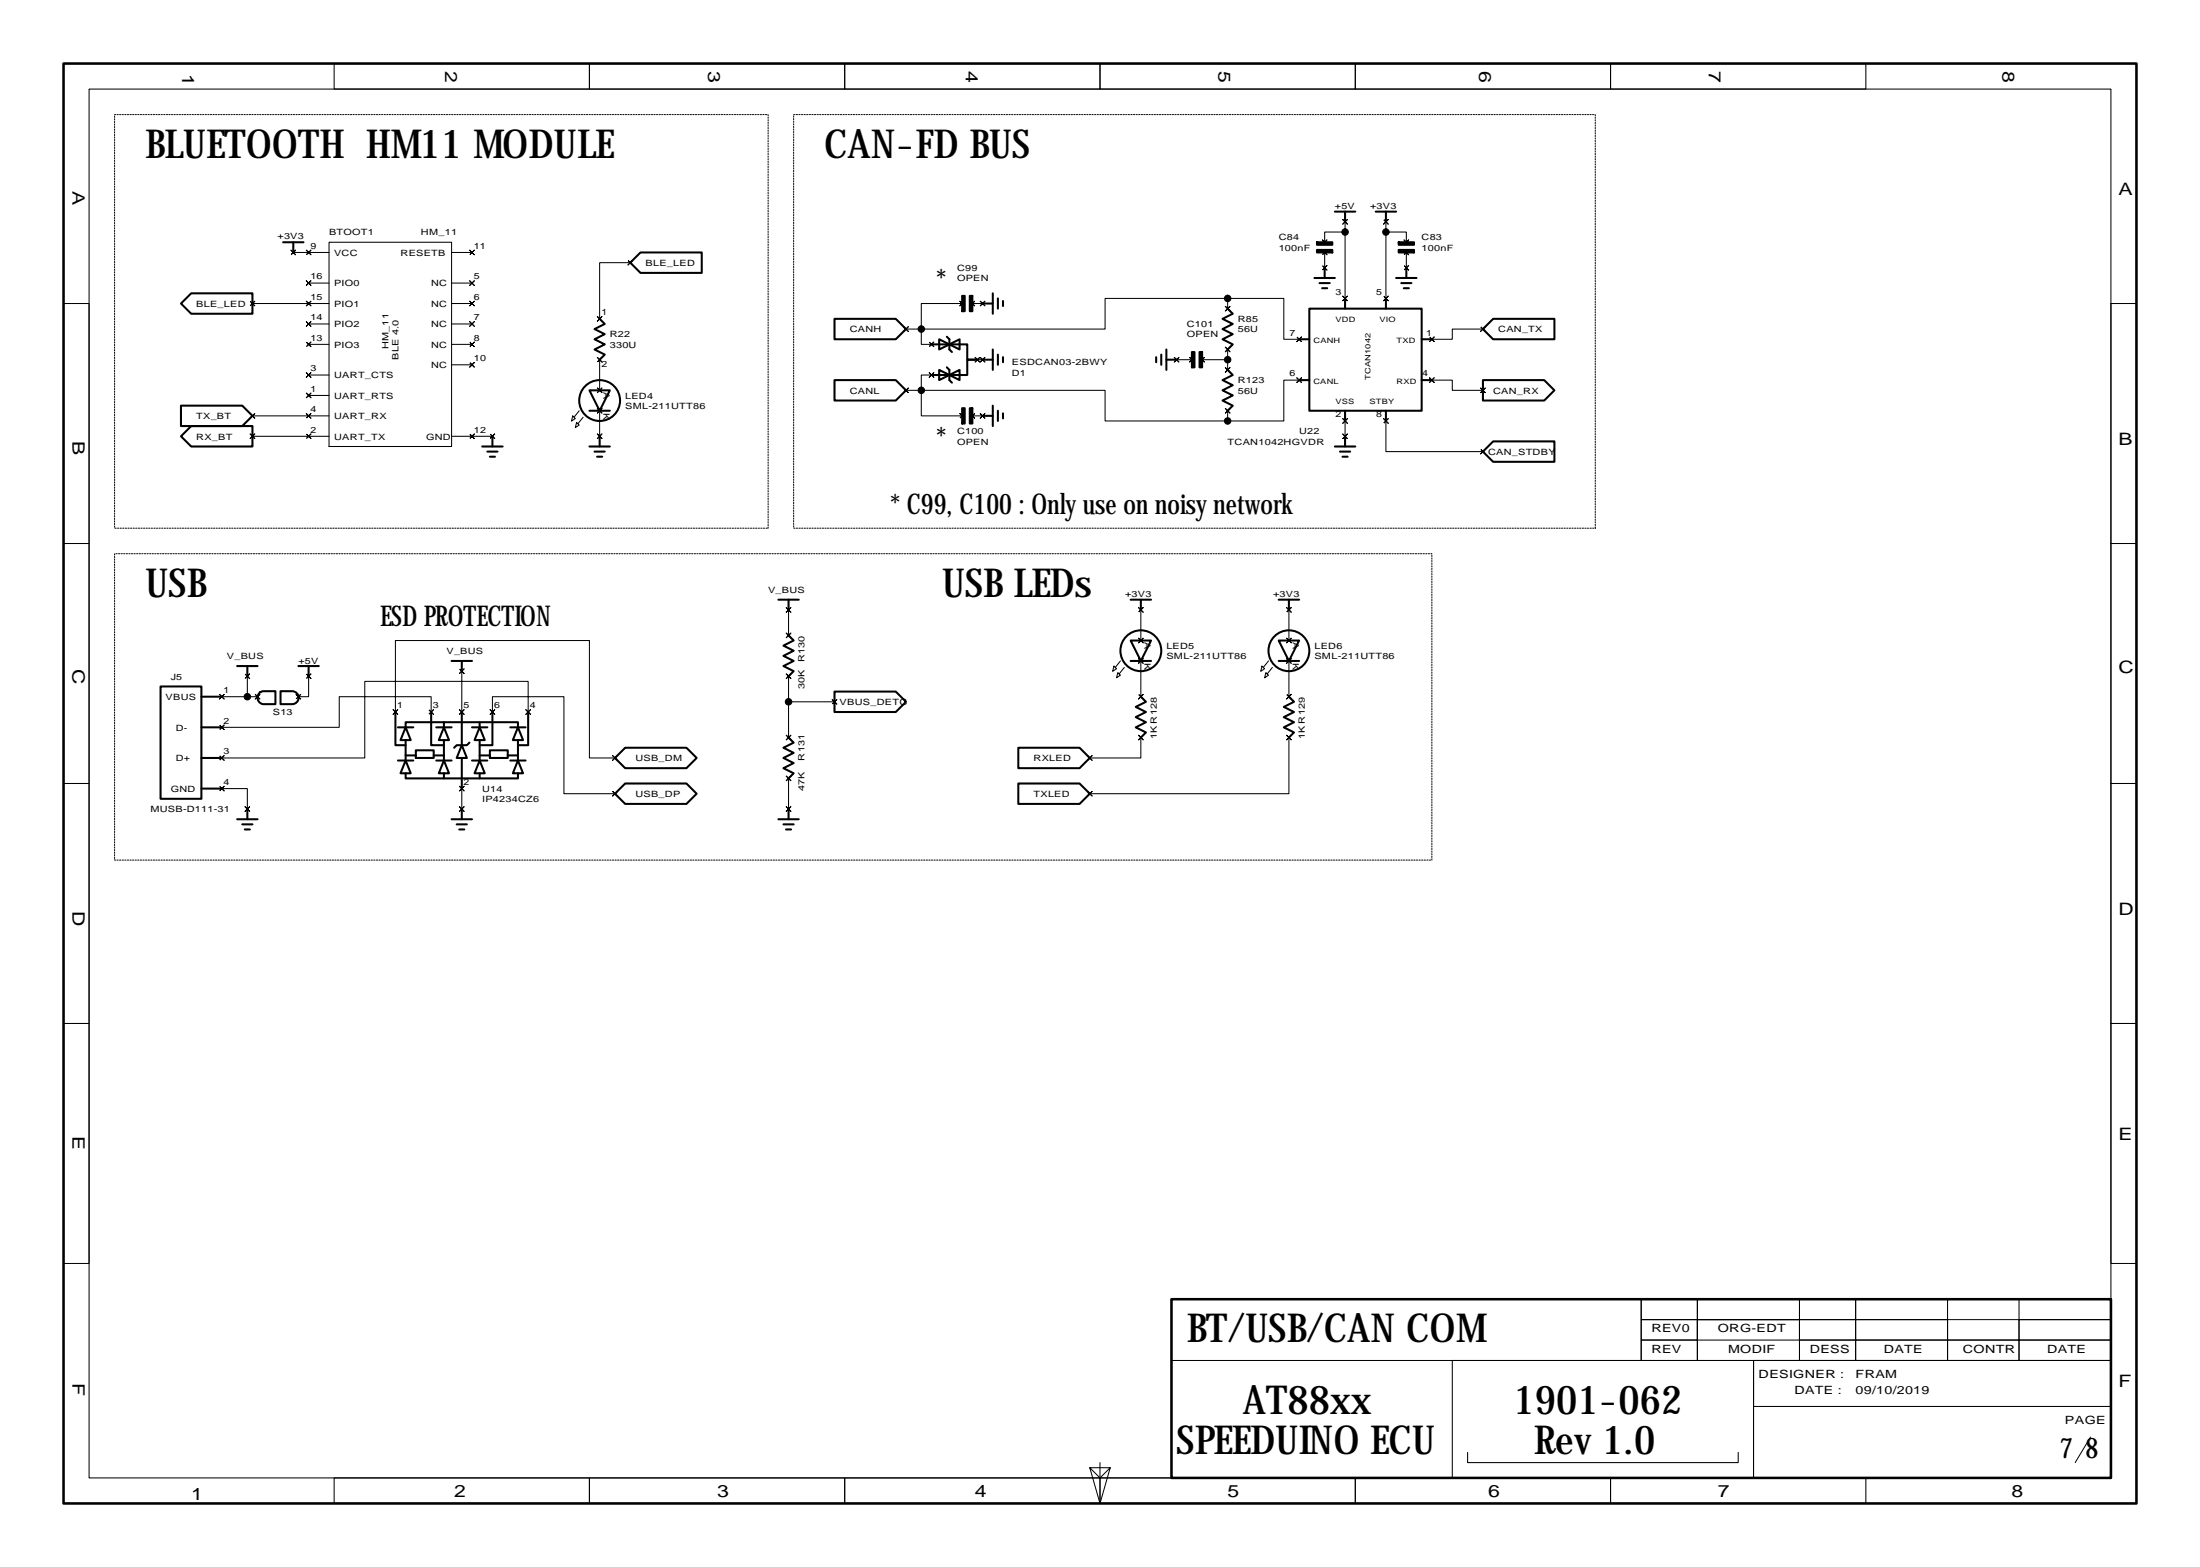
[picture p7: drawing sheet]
<svg xmlns="http://www.w3.org/2000/svg" width="431mm" height="307mm" viewBox="0 0 431 307" stroke-linecap="round" stroke-linejoin="round" font-family="sans-serif">
<g fill="none" stroke="#000" stroke-width=".2">
<path d="M17.4 17.4h396v272h-396zM65.4 12.4h50v5h-50zM115.4 12.4h50v5h-50zM165.4 12.4h50v5h-50zM215.4 12.4h50v5h-50zM265.4 12.4h50v5h-50zM315.4 12.4h50v5h-50zM12.4 59.4h5v47h-5zM49 59l.4 .4 .5-.4-.5 .4 .5 .5-.5-.5-.4 .5 .4-.5zM49.4 59.4h15M57 49l.4 .4 .5-.4-.5 .4 .5 .5-.5-.5-.4 .5 .4-.5zM57.4 49.4h7"/>
<path d="M60 49l.4 .4 .5-.4-.5 .4 .5 .5-.5-.5-.4 .5 .4-.5zM60 59l.4 .4 .5-.4-.5 .4 .5 .5-.5-.5-.4 .5 .4-.5zM60 55l.4 .4 .5-.4-.5 .4 .5 .5-.5-.5-.4 .5 .4-.5zM60.4 55.4h4M64.4 47.4h24v40h-24zM88.4 59.4h4M88.4 49.4h4M88.4 55.4h4M92 55l.4 .4 .5-.4-.5 .4 .5 .5-.5-.5-.4 .5 .4-.5zM92 59l.4 .4 .5-.4-.5 .4 .5 .5-.5-.5-.4 .5 .4-.5zM92 49l.4 .4 .5-.4-.5 .4 .5 .5-.5-.5-.4 .5 .4-.5zM123 51l.4 .4 .5-.4-.5 .4 .5 .5-.5-.5-.4 .5 .4-.5z"/>
<path d="M123.4 51.4h-6v11M188 59l.4 .4 .5-.4-.5 .4 .5 .5-.5-.5-.4 .5 .4-.5zM188.4 59.4h-8v5M190 59l.4 .4 .5-.4-.5 .4 .5 .5-.5-.5-.4 .5 .4-.5zM190.4 59.4h2M192 59l.4 .4 .5-.4-.5 .4 .5 .5-.5-.5-.4 .5 .4-.5zM240 60l.4 .4 .5-.4-.5 .4 .5 .5-.5-.5-.4 .5 .4-.5zM240.4 58.4h-24v6h-36M240.4 58.4h11v8h3M240.4 58.4v2M259 52l.4 .4 .5-.4-.5 .4 .5 .5-.5-.5-.4 .5 .4-.5zM259 47l.4 .4 .5-.4-.5 .4 .5 .5-.5-.5-.4 .5 .4-.5z"/>
<path d="M259 49l.4 .4 .5-.4-.5 .4 .5 .5-.5-.5-.4 .5 .4-.5zM259.4 49.4v3M263 43l.4 .4 .5-.4-.5 .4 .5 .5-.5-.5-.4 .5 .4-.5zM263 58l.4 .4 .5-.4-.5 .4 .5 .5-.5-.5-.4 .5 .4-.5zM263.4 45.4h-4v2M263.4 43.4v15M271 43l.4 .4 .5-.4-.5 .4 .5 .5-.5-.5-.4 .5 .4-.5zM271 58l.4 .4 .5-.4-.5 .4 .5 .5-.5-.5-.4 .5 .4-.5zM271.4 45.4h4v2M271.4 43.4v15M275 52l.4 .4 .5-.4-.5 .4 .5 .5-.5-.5-.4 .5 .4-.5zM275 47l.4 .4 .5-.4-.5 .4 .5 .5-.5-.5-.4 .5 .4-.5z"/>
<path d="M275 49l.4 .4 .5-.4-.5 .4 .5 .5-.5-.5-.4 .5 .4-.5zM275.4 49.4v3M413.4 59.4h5v47h-5zM60 77l.4 .4 .5-.4-.5 .4 .5 .5-.5-.5-.4 .5 .4-.5zM60 73l.4 .4 .5-.4-.5 .4 .5 .5-.5-.5-.4 .5 .4-.5zM60 67l.4 .4 .5-.4-.5 .4 .5 .5-.5-.5-.4 .5 .4-.5zM60 63l.4 .4 .5-.4-.5 .4 .5 .5-.5-.5-.4 .5 .4-.5zM60.4 63.4h4M60.4 67.4h4M60.4 73.4h4M60.4 77.4h4M88.4 71.4h4"/>
<path d="M88.4 63.4h4M88.4 67.4h4M92 63l.4 .4 .5-.4-.5 .4 .5 .5-.5-.5-.4 .5 .4-.5zM92 67l.4 .4 .5-.4-.5 .4 .5 .5-.5-.5-.4 .5 .4-.5zM92 71l.4 .4 .5-.4-.5 .4 .5 .5-.5-.5-.4 .5 .4-.5zM117 62l.4 .4 .5-.4-.5 .4 .5 .5-.5-.5-.4 .5 .4-.5zM117 70l.4 .4 .5-.4-.5 .4 .5 .5-.5-.5-.4 .5 .4-.5zM117 80l.4 .4 .5-.4-.5 .4 .5 .5-.5-.5-.4 .5 .4-.5zM117 76l.4 .4 .5-.4-.5 .4 .5 .5-.5-.5-.4 .5 .4-.5zM117.4 70.4v6M177 64l.4 .4 .5-.4-.5 .4 .5 .5-.5-.5-.4 .5 .4-.5zM177 76l.4 .4 .5-.4-.5 .4 .5 .5-.5-.5-.4 .5 .4-.5z"/>
<path d="M177.4 64.4h3M177.4 76.4h3M180.4 76.4v5h8M180.4 64.4v3h2M180.4 76.4h36v6h24M182 73l.4 .4 .5-.4-.5 .4 .5 .5-.5-.5-.4 .5 .4-.5zM182 67l.4 .4 .5-.4-.5 .4 .5 .5-.5-.5-.4 .5 .4-.5zM182.4 73.4h-2v3M191 70l.4 .4 .5-.4-.5 .4 .5 .5-.5-.5-.4 .5 .4-.5zM191.4 70.4h1M192 70l.4 .4 .5-.4-.5 .4 .5 .5-.5-.5-.4 .5 .4-.5zM230 70l.4 .4 .5-.4-.5 .4 .5 .5-.5-.5-.4 .5 .4-.5z"/>
<path d="M230.4 70.4h3M233 70l.4 .4 .5-.4-.5 .4 .5 .5-.5-.5-.4 .5 .4-.5zM235 70l.4 .4 .5-.4-.5 .4 .5 .5-.5-.5-.4 .5 .4-.5zM235.4 70.4h5M240 72l.4 .4 .5-.4-.5 .4 .5 .5-.5-.5-.4 .5 .4-.5zM240 80l.4 .4 .5-.4-.5 .4 .5 .5-.5-.5-.4 .5 .4-.5zM240 68l.4 .4 .5-.4-.5 .4 .5 .5-.5-.5-.4 .5 .4-.5zM240.4 68.4v4M254 74l.4 .4 .5-.4-.5 .4 .5 .5-.5-.5-.4 .5 .4-.5zM254 66l.4 .4 .5-.4-.5 .4 .5 .5-.5-.5-.4 .5 .4-.5zM254.4 74.4h-3v8h-11M280 66l.4 .4 .5-.4-.5 .4 .5 .5-.5-.5-.4 .5 .4-.5z"/>
<path d="M280 74l.4 .4 .5-.4-.5 .4 .5 .5-.5-.5-.4 .5 .4-.5zM280.4 74.4h4v2h6M290 64l.4 .4 .5-.4-.5 .4 .5 .5-.5-.5-.4 .5 .4-.5zM290 76l.4 .4 .5-.4-.5 .4 .5 .5-.5-.5-.4 .5 .4-.5zM290.4 64.4h-6v2h-4M49 85l.4 .4 .5-.4-.5 .4 .5 .5-.5-.5-.4 .5 .4-.5zM49 81l.4 .4 .5-.4-.5 .4 .5 .5-.5-.5-.4 .5 .4-.5zM49.4 81.4h15M49.4 85.4h15M60 85l.4 .4 .5-.4-.5 .4 .5 .5-.5-.5-.4 .5 .4-.5zM60 81l.4 .4 .5-.4-.5 .4 .5 .5-.5-.5-.4 .5 .4-.5zM88.4 85.4h8"/>
<path d="M92 85l.4 .4 .5-.4-.5 .4 .5 .5-.5-.5-.4 .5 .4-.5zM96 85l.4 .4 .5-.4-.5 .4 .5 .5-.5-.5-.4 .5 .4-.5zM112.2 81.5l.5 .5-.8 .5zM112.9 82.7l.5 .5-.7 .5zM113.4 80.4l-1 1.3M114.2 81.7l-1 1.3M117 85l.4 .4 .5-.4-.5 .4 .5 .5-.5-.5-.4 .5 .4-.5zM117.4 80.4v5M188 81l.4 .4 .5-.4-.5 .4 .5 .5-.5-.5-.4 .5 .4-.5zM190 81l.4 .4 .5-.4-.5 .4 .5 .5-.5-.5-.4 .5 .4-.5zM190.4 81.4h2M192 81l.4 .4 .5-.4-.5 .4 .5 .5-.5-.5-.4 .5 .4-.5z"/>
<path d="M240.4 80.4v2M263 85l.4 .4 .5-.4-.5 .4 .5 .5-.5-.5-.4 .5 .4-.5zM263 82l.4 .4 .5-.4-.5 .4 .5 .5-.5-.5-.4 .5 .4-.5zM263.4 82.4v3M271 82l.4 .4 .5-.4-.5 .4 .5 .5-.5-.5-.4 .5 .4-.5zM271.4 82.4v6h19M290 88l.4 .4 .5-.4-.5 .4 .5 .5-.5-.5-.4 .5 .4-.5zM12.4 106.4h5v47h-5zM154 119l.4 .4 .5-.4-.5 .4 .5 .5-.5-.5-.4 .5 .4-.5zM154.4 119.4v5M223 119l.4 .4 .5-.4-.5 .4 .5 .5-.5-.5-.4 .5 .4-.5zM223.4 119.4v6"/>
<path d="M252 119l.4 .4 .5-.4-.5 .4 .5 .5-.5-.5-.4 .5 .4-.5zM252.4 119.4v6M413.4 106.4h5v47h-5zM43 136l.4 .4 .5-.4-.5 .4 .5 .5-.5-.5-.4 .5 .4-.5zM48 132l.4 .4 .5-.4-.5 .4 .5 .5-.5-.5-.4 .5 .4-.5zM48.4 132.4v4h-5M48.4 136.4h2M50 136l.4 .4 .5-.4-.5 .4 .5 .5-.5-.5-.4 .5 .4-.5zM58 136l.4 .4 .5-.4-.5 .4 .5 .5-.5-.5-.4 .5 .4-.5zM60 132l.4 .4 .5-.4-.5 .4 .5 .5-.5-.5-.4 .5 .4-.5zM60.4 132.4v4h-2M77 139l.4 .4 .5-.4-.5 .4 .5 .5-.5-.5-.4 .5 .4-.5z"/>
<path d="M77.4 139.4v-14h38v23h5M84 139l.4 .4 .5-.4-.5 .4 .5 .5-.5-.5-.4 .5 .4-.5zM84.4 139.4v-3h-18v6h-23M90 131l.4 .4 .5-.4-.5 .4 .5 .5-.5-.5-.4 .5 .4-.5zM90 139l.4 .4 .5-.4-.5 .4 .5 .5-.5-.5-.4 .5 .4-.5zM90.4 131.4v8M96 139l.4 .4 .5-.4-.5 .4 .5 .5-.5-.5-.4 .5 .4-.5zM96.4 139.4v-3h14v19h10M103 139l.4 .4 .5-.4-.5 .4 .5 .5-.5-.5-.4 .5 .4-.5zM103.4 139.4v-6h-32v15h-28M154 124l.4 .4 .5-.4-.5 .4 .5 .5-.5-.5-.4 .5 .4-.5zM154 132l.4 .4 .5-.4-.5 .4 .5 .5-.5-.5-.4 .5 .4-.5z"/>
<path d="M154.4 132.4v12M154.4 137.4h9M163 137l.4 .4 .5-.4-.5 .4 .5 .5-.5-.5-.4 .5 .4-.5zM218.2 130.5l.5 .5-.8 .5zM218.9 131.7l.5 .5-.7 .5zM219.4 129.4l-1 1.3M220.2 130.7l-1 1.3M223 136l.4 .4 .5-.4-.5 .4 .5 .5-.5-.5-.4 .5 .4-.5zM223 129l.4 .4 .5-.4-.5 .4 .5 .5-.5-.5-.4 .5 .4-.5zM223 125l.4 .4 .5-.4-.5 .4 .5 .5-.5-.5-.4 .5 .4-.5zM223.4 129.4v7M247.2 130.5l.5 .5-.8 .5z"/>
<path d="M247.9 131.7l.5 .5-.7 .5zM248.4 129.4l-1 1.3M249.2 130.7l-1 1.3M252 136l.4 .4 .5-.4-.5 .4 .5 .5-.5-.5-.4 .5 .4-.5zM252 129l.4 .4 .5-.4-.5 .4 .5 .5-.5-.5-.4 .5 .4-.5zM252 125l.4 .4 .5-.4-.5 .4 .5 .5-.5-.5-.4 .5 .4-.5zM252.4 129.4v7M12.4 153.4h5v47h-5zM43 142l.4 .4 .5-.4-.5 .4 .5 .5-.5-.5-.4 .5 .4-.5zM43 148l.4 .4 .5-.4-.5 .4 .5 .5-.5-.5-.4 .5 .4-.5zM43 154l.4 .4 .5-.4-.5 .4 .5 .5-.5-.5-.4 .5 .4-.5zM43.4 154.4h5v4"/>
<path d="M48 158l.4 .4 .5-.4-.5 .4 .5 .5-.5-.5-.4 .5 .4-.5zM90 158l.4 .4 .5-.4-.5 .4 .5 .5-.5-.5-.4 .5 .4-.5zM90 154l.4 .4 .5-.4-.5 .4 .5 .5-.5-.5-.4 .5 .4-.5zM90.4 154.4v4M120 155l.4 .4 .5-.4-.5 .4 .5 .5-.5-.5-.4 .5 .4-.5zM120 148l.4 .4 .5-.4-.5 .4 .5 .5-.5-.5-.4 .5 .4-.5zM154 158l.4 .4 .5-.4-.5 .4 .5 .5-.5-.5-.4 .5 .4-.5zM154 144l.4 .4 .5-.4-.5 .4 .5 .5-.5-.5-.4 .5 .4-.5zM154 152l.4 .4 .5-.4-.5 .4 .5 .5-.5-.5-.4 .5 .4-.5zM154.4 152.4v6M213 155l.4 .4 .5-.4-.5 .4 .5 .5-.5-.5-.4 .5 .4-.5zM213 148l.4 .4 .5-.4-.5 .4 .5 .5-.5-.5-.4 .5 .4-.5z"/>
<path d="M223 144l.4 .4 .5-.4-.5 .4 .5 .5-.5-.5-.4 .5 .4-.5zM223.4 144.4v4h-10M252 144l.4 .4 .5-.4-.5 .4 .5 .5-.5-.5-.4 .5 .4-.5zM252.4 144.4v11h-39M413.4 153.4h5v47h-5zM12.4 200.4h5v47h-5zM413.4 200.4h5v47h-5zM229.4 254.4h92v12h-92zM321.4 258.4h11v4h-11zM321.4 254.4h11v4h-11zM321.4 254.4h11zM332.4 258.4h20v8h-20z"/>
<path d="M332.4 258.4h20v4h-20zM332.4 254.4h20v4h-20zM332.4 254.4h20zM352.4 258.4h11v4h-11zM352.4 254.4h11v4h-11zM352.4 254.4h11zM363.4 254.4h18v4h-18zM363.4 258.4h18v4h-18zM363.4 254.4h18zM381.4 258.4h14v4h-14zM381.4 254.4h14zM395.4 254.4h18z"/>
<path d="M395.4 258.4h18v4h-18zM395.4 254.4h18v4h-18zM284.4 266.4h59v23h-59zM321.4 262.4h11v4h-11zM343.4 266.4h70v9h-70zM343.4 266.4h70v23h-70zM343.4 266.4h70zM352.4 262.4h11v4h-11zM363.4 262.4h18v4h-18zM381.4 262.4h14v4h-14zM395.4 262.4h18v4h-18zM65.4 289.4h50v5h-50z"/>
<path d="M115.4 289.4h50v5h-50zM165.4 289.4h50v5h-50zM213.4 287.4l2 7 2-7h-4l2 2 2-2M215.4 289.4h50v5h-50zM215.4 286.4v3M265.4 289.4h50v5h-50zM287.4 284.4v2h53v-2M315.4 289.4h50v5h-50zM409.4 281.4l-3 5"/>
</g>
<path d="M22.4 22.4h128v81h-128zM155.4 22.4h157v81h-157zM22.4 108.4h258v60h-258z" fill="none" stroke="#000" stroke-width=".2" stroke-dasharray=".3 .3"/>
<g fill="#000" stroke="#000" stroke-width=".2">
<circle cx="240.4" cy="58.4" r=".64"/>
<circle cx="263.4" cy="45.4" r=".64"/>
<circle cx="271.4" cy="45.4" r=".64"/>
<circle cx="180.4" cy="76.4" r=".64"/>
<circle cx="180.4" cy="64.4" r=".64"/>
<circle cx="240.4" cy="70.4" r=".64"/>
<circle cx="240.4" cy="82.4" r=".64"/>
<circle cx="48.4" cy="136.4" r=".64"/>
<circle cx="154.4" cy="137.4" r=".64"/>
</g>
<path d="M12.4 12.4h406v282h-406zM229.4 254.4h184v35h-184z" fill="none" stroke="#000" stroke-width=".5"/>
<g fill="none" stroke="#000" stroke-width=".4">
<path d="M35.4 59.4l2-2h12v4h-12zM55.4 47.4h4M57.4 47.4v2M125.4 49.4h12v4h-12l-2-2zM192.4 59.4h2M194.4 57.4v4M195.4 58.4v2M196.4 58.9v1M257.4 54.4h4M258.4 55.4h2M258.9 56.4h1M259.4 52.4v2"/>
<path d="M261.4 41.4h4M263.4 41.4v2M263.4 58.4v2M269.4 41.4h4M271.4 41.4v2M271.4 58.4v2M273.4 54.4h4M274.4 55.4h2M274.9 56.4h1M275.4 52.4v2M35.4 79.4h12l2 2-2 2h-12zM115.4 76.4h4l-2 4z"/>
<path d="M117.4 62.4l1 1-2 1 2 1-2 1 2 1-2 1 2 1-1 1M163.4 62.4h12l2 2-2 2h-12zM163.4 74.4h12l2 2-2 2h-12zM182.4 67.4h7v3h1.5M183.9 72.4l2 1-2 1zM183.9 66.4l2 1-2 1zM185.4 65.9l.5 .5v2l.5 .5M185.4 71.9l.5 .5v2l.5 .5M185.9 73.4l2-1v2zM185.9 67.4l2-1v2zM191.4 70.4h-2v3h-7M192.4 70.4h2"/>
<path d="M194.4 68.4v4M194.4 79.4v4M195.4 69.4v2M196.4 69.9v1M226.4 69.9v1M227.4 69.4v2M228.4 70.4h2M228.4 68.4v4M240.4 72.4l1 1-2 1 2 1-2 1 2 1-2 1 2 1-1 1M240.4 60.4l1 1-2 1 2 1-2 1 2 1-2 1 2 1-1 1M254.4 66.4h2M254.4 74.4h2"/>
<path d="M256.4 60.4h22v20h-22zM278.4 66.4h2M278.4 74.4h2M290.4 64.4l2-2h12v4h-12zM290.4 74.4h12l2 2-2 2h-12zM35.4 85.4l2-2h12v4h-12zM94.4 87.4h4M95.4 88.4h2M95.9 89.4h1M96.4 85.4v2M115.4 87.4h4M115.4 80.4h4"/>
<path d="M116.4 88.4h2M116.9 89.4h1M117.4 85.4v2M192.4 81.4h2M195.4 80.4v2M196.4 80.9v1M261.4 87.4h4M262.4 88.4h2M262.9 89.4h1M263.4 80.4v2M263.4 85.4v2M271.4 80.4v2"/>
<path d="M290.4 88.4l2-2h12v4h-12zM152.4 117.4h4M154.4 117.4v2M221.4 117.4h4M223.4 117.4v2M250.4 117.4h4M252.4 117.4v2M31.4 134.4h8v22h-8zM39.4 136.4h4M46.4 130.4h4M48.4 130.4v2M50.8 135.7l.7-.3h2.4v2.5h-2.4a1.29 1.29 0 0 1-.7-2.2z"/>
<path d="M54.9 135.4h2.3a1.27 1.27 0 0 1 1.3 1.2 1.27 1.27 0 0 1-1.3 1.3h-2.3zM58.4 130.4h4M60.4 130.4v2M77.4 139.4v6.5h2M84.4 139.4v6.5h2.5M88.4 129.4h4M90.4 129.4v2M90.4 139.4v6.5M96.4 139.4v6.5h-2.5M103.4 139.4v6.5h-2M154.4 124.4l1 1-2 1 2 1-2 1 2 1-2 1 2 1-1 1M163.4 135.4h12l2 2-2 2h-12z"/>
<path d="M221.4 125.4h4l-2 4zM221.4 129.4h4M223.4 136.4l1 1-2 1 2 1-2 1 2 1-2 1 2 1-1 1M250.4 125.4h4l-2 4zM250.4 129.4h4M252.4 136.4l1 1-2 1 2 1-2 1 2 1-2 1 2 1-1 1M39.4 142.4h4M39.4 148.4h4M39.4 154.4h4M48.4 158.4v2M77.9 142.4h3M77.9 148.9h3"/>
<path d="M79.4 142.4l1 2.5h-2zM79.4 148.9l1 2.5h-2zM79.4 142.4v-1h22v1M79.4 151.4v1h22v-1M79.4 147.9h2M79.4 144.9v4M81.4 146.9h3.5v1.5h-3.5zM84.9 147.9h2M85.4 142.4h3M85.4 148.9h3M86.9 148.9l1 2.5h-2zM86.9 142.4l1 2.5h-2z"/>
<path d="M86.9 141.4v1M86.9 144.9v4M86.9 151.4v1M90.4 145.9l1 2.5h-2zM90.4 148.4v6M90.4 158.4v2M91.9 145.4l-.5 .5h-2l-.5 .5M92.4 142.4h3M92.4 148.9h3M93.9 148.9l1 2.5h-2zM93.9 142.4l1 2.5h-2zM93.9 147.9h2"/>
<path d="M93.9 141.4v1M93.9 144.9v4M93.9 151.4v1M95.9 146.9h3.5v1.5h-3.5zM99.4 147.9h2M99.9 142.4h3M99.9 148.9h3M101.4 148.9l1 2.5h-2zM101.4 142.4l1 2.5h-2zM101.4 144.9v4M120.4 155.4l2-2h12l2 2-2 2h-12zM120.4 148.4l2-2h12l2 2-2 2h-12z"/>
<path d="M154.4 144.4l1 1-2 1 2 1-2 1 2 1-2 1 2 1-1 1M154.4 158.4v2M199.4 153.4h12l2 2-2 2h-12zM199.4 146.4h12l2 2-2 2h-12zM46.4 160.4h4M47.4 161.4h2M47.9 162.4h1M88.4 160.4h4M89.4 161.4h2M89.9 162.4h1M152.4 160.4h4M153.4 161.4h2"/>
<path d="M153.9 162.4h1"/>
<circle cx="117.4" cy="78.4" r="4"/>
<circle cx="223.4" cy="127.4" r="4"/>
<circle cx="252.4" cy="127.4" r="4"/>
</g>
<g fill="#000" stroke="#000" stroke-width=".4">
<path d="M189.9 57.9h.5v3h-.5z" fill-rule="evenodd"/>
<path d="M257.9 47.4h3v.5h-3z" fill-rule="evenodd"/>
<path d="M257.9 48.9h3v.5h-3z" fill-rule="evenodd"/>
<path d="M273.9 47.4h3v.5h-3z" fill-rule="evenodd"/>
<path d="M273.9 48.9h3v.5h-3z" fill-rule="evenodd"/>
<path d="M188.4 57.9h.5v3h-.5z" fill-rule="evenodd"/>
<path d="M189.9 79.9h.5v3h-.5z" fill-rule="evenodd"/>
<path d="M233.4 68.9h.5v3h-.5z" fill-rule="evenodd"/>
<path d="M234.9 68.9h.5v3h-.5z" fill-rule="evenodd"/>
<path d="M188.4 79.9h.5v3h-.5z" fill-rule="evenodd"/>
</g>
<g font-size="7.8">
<text x="28.4" y="30.8">BLUETOOTH HM11 MODULE</text>
<text x="161.4" y="30.8">CAN-FD BUS</text>
<text x="28.4" y="116.8">USB</text>
<text x="184.4" y="116.8">USB LEDs</text>
<text x="232.4" y="262.8">BT/USB/CAN COM</text>
<text x="243.4" y="276.8">AT88xx</text>
<text x="296.4" y="276.8">1901-062</text>
<text x="230.4" y="284.8">SPEEDUINO ECU</text>
<text x="300.4" y="284.8">Rev 1.0</text>
</g>
<g font-size="5.6">
<text x="183.4" y="56.6">*</text>
<text x="183.4" y="87.6">*</text>
<text x="174.4" y="100.6">* C99, C100 : Only use on noisy network</text>
<text x="74.4" y="122.6">ESD PROTECTION</text>
<text x="403.4" y="285.6">7</text>
<text x="408.4" y="285.6">8</text>
</g>
<g font-size="3.4">
<text x="35.7" y="14.4" transform="rotate(90 35.7 14.4)">1</text>
<text x="87.2" y="13.9" transform="rotate(90 87.2 13.9)">2</text>
<text x="138.7" y="13.9" transform="rotate(90 138.7 13.9)">3</text>
<text x="189.2" y="13.9" transform="rotate(90 189.2 13.9)">4</text>
<text x="238.7" y="13.9" transform="rotate(90 238.7 13.9)">5</text>
<text x="289.7" y="13.9" transform="rotate(90 289.7 13.9)">6</text>
<text x="334.7" y="13.9" transform="rotate(90 334.7 13.9)">7</text>
<text x="392.2" y="13.9" transform="rotate(90 392.2 13.9)">8</text>
<text x="14.2" y="37.4" transform="rotate(90 14.2 37.4)">A</text>
<text x="414.9" y="38.2">A</text>
<text x="14.2" y="86.4" transform="rotate(90 14.2 86.4)">B</text>
<text x="414.9" y="87.2">B</text>
<text x="14.2" y="130.9" transform="rotate(90 14.2 130.9)">C</text>
<text x="414.9" y="131.7">C</text>
<text x="50.4" y="135.7">.</text>
<text x="14.2" y="178.4" transform="rotate(90 14.2 178.4)">D</text>
<text x="414.9" y="179.2">D</text>
<text x="14.2" y="222.4" transform="rotate(90 14.2 222.4)">E</text>
<text x="414.9" y="223.2">E</text>
<text x="14.2" y="270.9" transform="rotate(90 14.2 270.9)">F</text>
<text x="414.9" y="271.7">F</text>
<text x="37.4" y="293.7">1</text>
<text x="88.9" y="293.2">2</text>
<text x="140.4" y="293.2">3</text>
<text x="190.9" y="293.2">4</text>
<text x="240.4" y="293.2">5</text>
<text x="291.4" y="293.2">6</text>
<text x="336.4" y="293.2">7</text>
<text x="393.9" y="293.2">8</text>
</g>
<g font-size="2.2">
<text x="323.4" y="261">REV0</text>
<text x="336.4" y="261">ORG-EDT</text>
<text x="323.4" y="265">REV</text>
<text x="338.4" y="265">MODIF</text>
<text x="344.4" y="270">DESIGNER :</text>
<text x="354.4" y="265">DESS</text>
<text x="363.4" y="270">FRAM</text>
<text x="368.9" y="265">DATE</text>
<text x="384.4" y="265">CONTR</text>
<text x="400.9" y="265">DATE</text>
<text x="351.4" y="273">DATE :</text>
<text x="363.4" y="273">09/10/2019</text>
<text x="404.4" y="279">PAGE</text>
</g>
<g font-size="1.7">
<text x="261.4" y="41">+5V</text>
<text x="268.3" y="40.9">+3V3</text>
<text x="54.3" y="46.9">+3V3</text>
<text x="64.4" y="46.1">BTOOT1</text>
<text x="82.4" y="46.1">HM_11</text>
<text x="250.4" y="47.1">C84</text>
<text x="278.4" y="47.1">C83</text>
<text x="60.8" y="48.7">9</text>
<text x="65.4" y="50.1">VCC</text>
<text x="78.4" y="50.1">RESETB</text>
<text x="92.8" y="48.7">11</text>
<text x="126.4" y="52.1">BLE_LED</text>
<text x="187.4" y="53.1">C99</text>
<text x="250.4" y="49.1">100nF</text>
<text x="278.4" y="49.1">100nF</text>
<text x="60.8" y="58.7">15</text>
<text x="60.8" y="54.7">16</text>
<text x="65.4" y="56.1">PIO0</text>
<text x="84.4" y="56.1">NC</text>
<text x="92.8" y="54.7">5</text>
<text x="92.8" y="58.7">6</text>
<text x="187.4" y="55.1">OPEN</text>
<text x="261.6" y="57.7">3</text>
<text x="269.6" y="57.7">5</text>
<text x="38.4" y="60.1">BLE_LED</text>
<text x="60.8" y="62.7">14</text>
<text x="65.4" y="60.1">PIO1</text>
<text x="65.4" y="64.1">PIO2</text>
<text x="84.4" y="60.1">NC</text>
<text x="84.4" y="64.1">NC</text>
<text x="92.8" y="62.7">7</text>
<text x="117.8" y="61.7">1</text>
<text x="166.4" y="65.1">CANH</text>
<text x="232.4" y="64.1">C101</text>
<text x="242.4" y="63.1">R85</text>
<text x="242.4" y="65.1">56U</text>
<text x="252.6" y="65.7">7</text>
<text x="279.3" y="65.7">1</text>
<text x="293.4" y="65.1">CAN_TX</text>
<text x="60.8" y="66.7">13</text>
<text x="65.4" y="68.1">PIO3</text>
<text x="76.1" y="68.4" transform="rotate(-90 76.1 68.4)">HM_11</text>
<text x="78.1" y="70.4" transform="rotate(-90 78.1 70.4)">BLE 4.0</text>
<text x="84.4" y="68.1">NC</text>
<text x="92.8" y="66.7">8</text>
<text x="92.8" y="70.7">10</text>
<text x="117.8" y="71.9">2</text>
<text x="119.4" y="66.1">R22</text>
<text x="119.4" y="68.1">330U</text>
<text x="198.2" y="71.6">ESDCAN03-2BWY</text>
<text x="232.4" y="66.1">OPEN</text>
<text x="60.8" y="76.7">1</text>
<text x="60.8" y="72.7">3</text>
<text x="65.4" y="74.1">UART_CTS</text>
<text x="84.4" y="72.1">NC</text>
<text x="118.2" y="76.8" transform="rotate(90 118.2 76.8)">A</text>
<text x="166.4" y="77.1">CANL</text>
<text x="198.2" y="73.6">D1</text>
<text x="242.4" y="75.1">R123</text>
<text x="242.4" y="77.1">56U</text>
<text x="252.6" y="73.7">6</text>
<text x="278.6" y="73.7">4</text>
<text x="292.4" y="77.1">CAN_RX</text>
<text x="38.4" y="82.1">TX_BT</text>
<text x="60.8" y="80.7">4</text>
<text x="65.4" y="82.1">UART_RX</text>
<text x="65.4" y="78.1">UART_RTS</text>
<text x="118.2" y="80.8" transform="rotate(90 118.2 80.8)">K</text>
<text x="122.4" y="78.1">LED4</text>
<text x="122.4" y="80.1">SML-211UTT86</text>
<text x="261.6" y="81.7">2</text>
<text x="269.6" y="81.7">8</text>
<text x="38.4" y="86.1">RX_BT</text>
<text x="60.8" y="84.7">2</text>
<text x="65.4" y="86.1">UART_TX</text>
<text x="83.4" y="86.1">GND</text>
<text x="92.8" y="84.7">12</text>
<text x="187.4" y="85.1">C100</text>
<text x="187.4" y="87.1">OPEN</text>
<text x="240.4" y="87.1">TCAN1042HGVDR</text>
<text x="254.4" y="85.1">U22</text>
<text x="291.4" y="89.1">CAN_STDBY</text>
<text x="150.4" y="116.1">V_BUS</text>
<text x="220.3" y="116.9">+3V3</text>
<text x="249.3" y="116.9">+3V3</text>
<text x="224.2" y="125.8" transform="rotate(90 224.2 125.8)">A</text>
<text x="253.2" y="125.8" transform="rotate(90 253.2 125.8)">A</text>
<text x="44.4" y="129.1">V_BUS</text>
<text x="58.4" y="130">+5V</text>
<text x="87.4" y="128.1">V_BUS</text>
<text x="157.6" y="129.7" transform="rotate(-90 157.6 129.7)">R130</text>
<text x="224.2" y="129.8" transform="rotate(90 224.2 129.8)">K</text>
<text x="228.4" y="127.1">LED5</text>
<text x="228.4" y="129.1">SML-211UTT86</text>
<text x="253.2" y="129.8" transform="rotate(90 253.2 129.8)">K</text>
<text x="257.4" y="127.1">LED6</text>
<text x="257.4" y="129.1">SML-211UTT86</text>
<text x="32.4" y="137.1">VBUS</text>
<text x="33.4" y="133.1">J5</text>
<text x="43.8" y="135.7">1</text>
<text x="157.6" y="134.9" transform="rotate(-90 157.6 134.9)">30K</text>
<text x="34.4" y="143.1">D-</text>
<text x="43.8" y="141.7">2</text>
<text x="53.4" y="140.1">S13</text>
<text x="77.8" y="138.7">1</text>
<text x="84.8" y="138.7">3</text>
<text x="90.8" y="138.7">5</text>
<text x="96.8" y="138.7">6</text>
<text x="103.8" y="138.7">4</text>
<text x="164.4" y="138.1">VBUS_DETC</text>
<text x="34.4" y="149.1">D+</text>
<text x="43.8" y="147.7">3</text>
<text x="124.4" y="149.1">USB_DM</text>
<text x="157.6" y="148.9" transform="rotate(-90 157.6 148.9)">R131</text>
<text x="202.4" y="149.1">RXLED</text>
<text x="226.6" y="144.7" transform="rotate(-90 226.6 144.7)">1K R128</text>
<text x="255.6" y="144.7" transform="rotate(-90 255.6 144.7)">1K R129</text>
<text x="33.4" y="155.1">GND</text>
<text x="43.8" y="153.7">4</text>
<text x="90.8" y="153.7">2</text>
<text x="94.4" y="155.1">U14</text>
<text x="157.6" y="154.9" transform="rotate(-90 157.6 154.9)">47K</text>
<text x="29.4" y="159.1">MUSB-D111-31</text>
<text x="94.4" y="157.1">IP4234CZ6</text>
<text x="124.4" y="156.1">USB_DP</text>
<text x="202.4" y="156.1">TXLED</text>
</g>
<g font-size="1.4">
<text x="261.5" y="63.1">VDD</text>
<text x="270.2" y="63.1">VIO</text>
<text x="257.2" y="67.1">CANH</text>
<text x="273.5" y="67.1">TXD</text>
<text x="257.2" y="75.1">CANL</text>
<text x="268.4" y="74.4" transform="rotate(-90 268.4 74.4)">TCAN1042</text>
<text x="273.5" y="75.1">RXD</text>
<text x="261.5" y="79.1">VSS</text>
<text x="268.2" y="79.1">STBY</text>
</g>
</svg>
